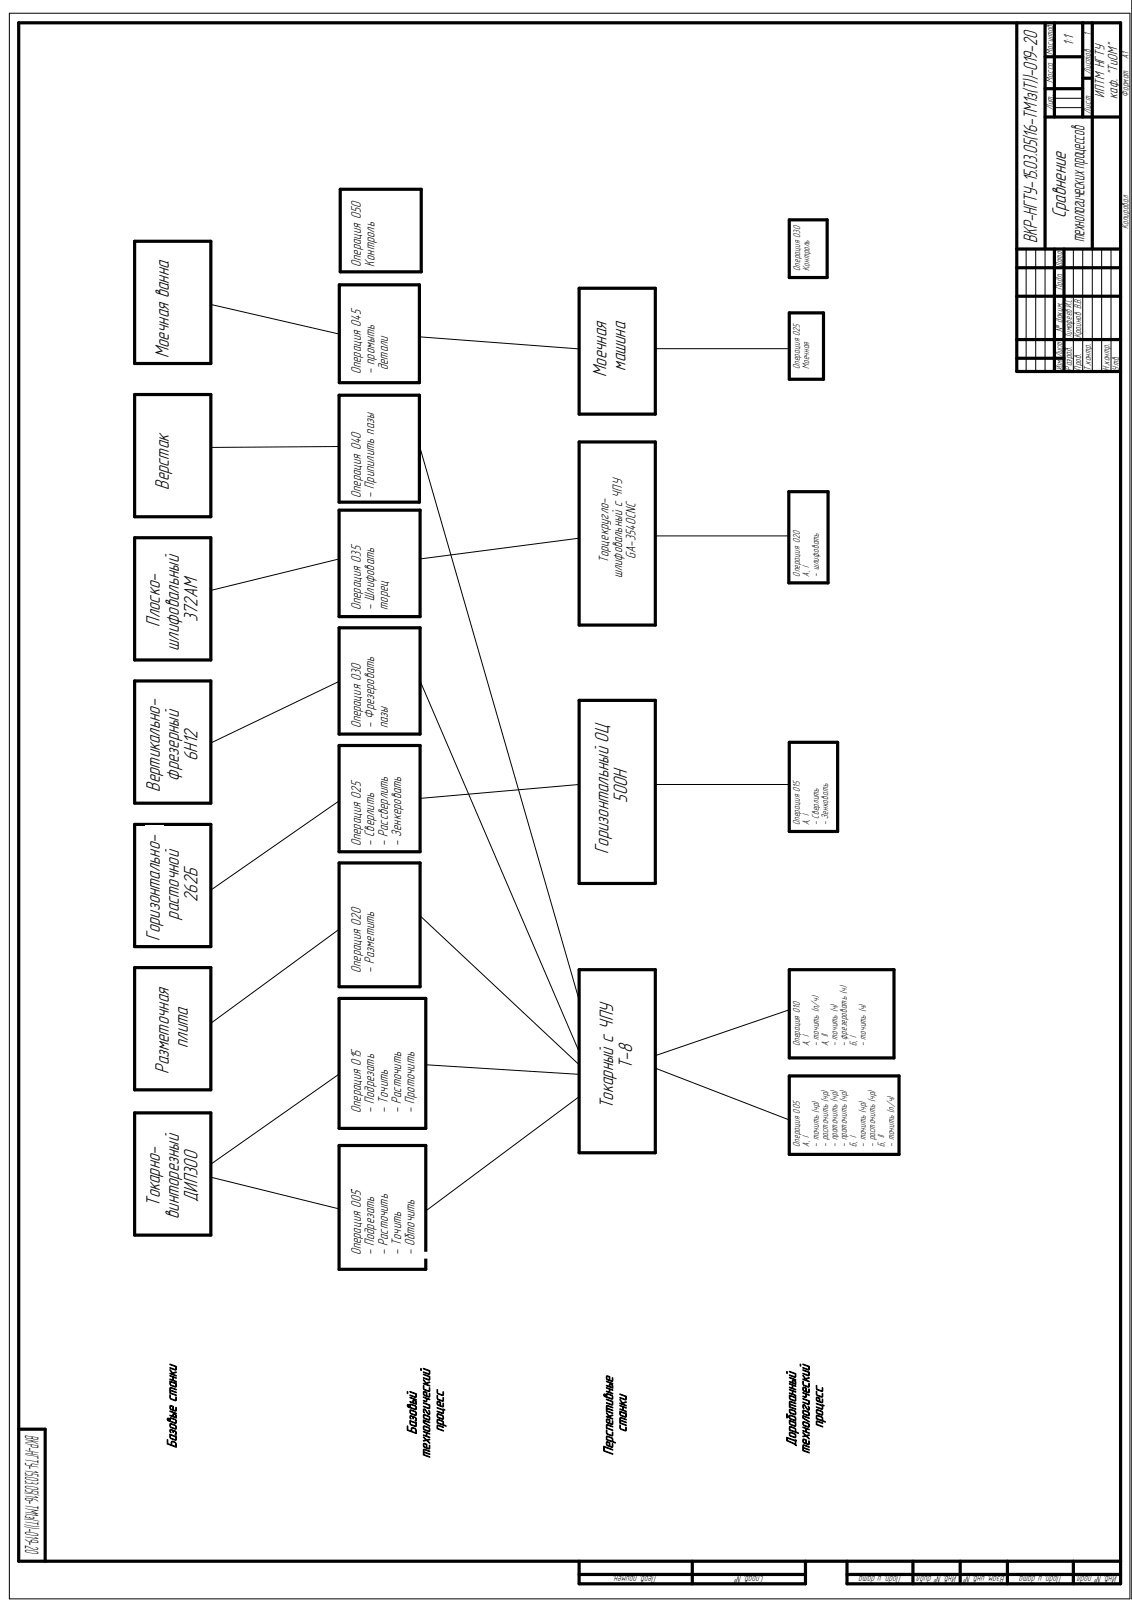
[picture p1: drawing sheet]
<svg xmlns="http://www.w3.org/2000/svg" width="210mm" height="297mm" viewBox="0 0 210 297" stroke-linecap="round" stroke-linejoin="round" font-family="sans-serif">
<g fill="none" stroke="#000" stroke-width=".59">
<path d="M63.1 35.1h15v15.4h-15zM25 44.8h14.1v22.7h-14.1zM62.9 52.9h14.9v18.1h-14.9zM107.4 53.5h14.2v23.4h-14.2zM146.4 40.8h7.1v10.7h-7.1zM146.4 58.1h6.4v12.3h-6.4zM25 73.2h14.1v22.7h-14.1zM62.9 73.4h14.9v19.8h-14.9zM25 99.8h14.1v22.7h-14.1zM62.9 94.7h15v19.8h-15zM107.4 82h14.2v34h-14.2zM146.3 91.3h7.3v16.9h-7.3z"/>
<path d="M62.9 116.5h15v19.8h-15zM25 126.4h14.1v22.7h-14.1zM62.9 138.4h15v19.7h-15zM107.4 130h14.2v34h-14.2zM146.4 137.8h9v16.5h-9zM25 153h14.1v22.7h-14.1zM25 179.6h14.1v22.7h-14.1zM62.9 160.2h15v23h-15zM62.9 185.3h16.1v24.2h-16.1zM107.4 180h14.2v34h-14.2zM146.4 180h19.5v16.4h-19.5zM146.4 199.7h20.4v14.6h-20.4z"/>
<path d="M25 206.6h14.1v22.7h-14.1zM62.9 212.6h16.1v23h-16.1z"/>
</g>
<g fill="none" stroke="#000" stroke-width=".19">
<path d="M39.1 56.5l23.8 5.5M77.8 62.5l29.6 2.3M121.6 64.7h24.8M62.9 82.9l-23.8 .2M77.8 82.7l29.6 102.9M107.4 99.9l-29.5 3.9M121.6 99.5h24.7M62.9 103.8l-23.8 5.8M62.9 126.5l-23.8 11.4M77.8 126.1l29.6 69.1M62.9 148.7l-23.8 16.5M107.4 145.6l-29.5 2.6"/>
<path d="M121.6 145.6h24.7M62.9 172.5l-23.8 17.4M77.8 169.9l29.6 27.8M62.9 199.4l-23.8 16.7M79 197.7l28.4 1.7M121.6 198.3l24.8 9.6M146.4 187.5l-24.8 8.5M39.1 218.5l23.8 5.9M107.4 203.6l-28.4 21.2"/>
</g>
<g fill="#fff">
<path d="M26.9 212.1h3.5v12h-3.5z"/>
<path d="M30.4 209.8h3.5v16.5h-3.5z"/>
<path d="M33.9 212.9h3.5v10.3h-3.5z"/>
<path d="M28.6 181.6h3.5v17.7h-3.5z"/>
<path d="M32.1 186.4h3.5v8.2h-3.5z"/>
<path d="M65 221.1h2.5v12.6h-2.5z"/>
<path d="M67.5 222.1h2.5v11.6h-2.5z"/>
<path d="M70 221.7h2.5v12h-2.5z"/>
<path d="M72.5 225h2.5v8.7h-2.5z"/>
<path d="M75 222.6h2.5v11h-2.5z"/>
<path d="M67.5 168.6h2.5v12h-2.5z"/>
<path d="M65 36.9h2.5v12.7h-2.5z"/>
<path d="M67.5 40.6h2.5v9h-2.5z"/>
<path d="M30.8 252.9h2.5v15.9h-2.5z"/>
<path d="M75.3 257.1h2.5v9.2h-2.5z"/>
<path d="M77.8 252.7h2.5v18h-2.5z"/>
<path d="M80.3 257.6h2.5v8.3h-2.5z"/>
<path d="M111 185.6h3.6v20.3h-3.6z"/>
<path d="M114.6 193.1h3.4v5.4h-3.4z"/>
<path d="M110.2 132.6h3.5v26h-3.5z"/>
<path d="M113.7 142.2h3.5v6.9h-3.5z"/>
<path d="M109.8 58h3.5v12h-3.5z"/>
<path d="M113.3 59.1h3.5v9.8h-3.5z"/>
<path d="M111.8 254.1h2.5v16h-2.5z"/>
<path d="M114.3 258.4h2.5v7.5h-2.5z"/>
<path d="M145.7 253.4h2.5v15.1h-2.5z"/>
<path d="M148.2 252h2.5v17.9h-2.5z"/>
<path d="M150.7 256.8h2.5v8.2h-2.5z"/>
<path d="M65 100.8h2.5v12.4h-2.5z"/>
<path d="M67.5 100.3h2.5v12.9h-2.5z"/>
<path d="M70 107.2h2.5v6h-2.5z"/>
<path d="M65 79.7h2.5v12.7h-2.5z"/>
<path d="M67.5 76.1h2.5v16.3h-2.5z"/>
<path d="M26.9 153.2h3.5v21.5h-3.5z"/>
<path d="M30.4 157.1h3.5v13.7h-3.5z"/>
<path d="M33.9 160.4h3.5v7.1h-3.5z"/>
<path d="M147 59.7h1.8v8.8h-1.8z"/>
<path d="M148.8 63h1.7v5.5h-1.7z"/>
<path d="M147.1 41.5h1.7v8.8h-1.7z"/>
<path d="M148.8 44.1h1.8v6.2h-1.8z"/>
<path d="M147 144.6h1.8v8.6h-1.8z"/>
<path d="M148.8 150.8h1.7v2.4h-1.7z"/>
<path d="M150.5 145.9h1.8v7.3h-1.8z"/>
<path d="M152.3 145.1h1.7v8.1h-1.7z"/>
<path d="M147 185.5h1.8v8.7h-1.8z"/>
<path d="M148.8 191.9h1.7v2.3h-1.7z"/>
<path d="M150.5 184.4h1.8v9.8h-1.8z"/>
<path d="M152.3 191.6h1.7v2.6h-1.7z"/>
<path d="M154 186.1h1.8v8.1h-1.8z"/>
<path d="M155.8 182.7h1.7v11.5h-1.7z"/>
<path d="M157.5 192h1.8v2.2h-1.8z"/>
<path d="M159.3 186.1h1.7v8.1h-1.7z"/>
<path d="M26.9 129.1h3.5v17.9h-3.5z"/>
<path d="M30.4 131.1h3.5v13.8h-3.5z"/>
<path d="M33.9 134.7h3.5v6.6h-3.5z"/>
<path d="M111 92h2.5v12.6h-2.5z"/>
<path d="M113.5 88.4h2.5v19.7h-2.5z"/>
<path d="M116 92.7h2.4v11.2h-2.4z"/>
<path d="M65 193.6h2.5v13h-2.5z"/>
<path d="M67.5 195.1h2.5v11.5h-2.5z"/>
<path d="M70 197.2h2.5v9.4h-2.5z"/>
<path d="M72.5 194.6h2.5v12h-2.5z"/>
<path d="M75 194.6h2.5v12h-2.5z"/>
<path d="M65 122.6h2.5v12.7h-2.5z"/>
<path d="M67.5 120.5h2.5v14.8h-2.5z"/>
<path d="M70 130.6h2.5v4.7h-2.5z"/>
<path d="M65 144.4h2.5v12.7h-2.5z"/>
<path d="M67.5 146.6h2.5v10.5h-2.5z"/>
<path d="M70 143.5h2.5v13.6h-2.5z"/>
<path d="M72.5 143.5h2.5v13.6h-2.5z"/>
<path d="M28.6 79.8h3.5v11.2h-3.5z"/>
<path d="M28.6 47.7h3.5v18.8h-3.5z"/>
<path d="M65 56.9h2.5v12.6h-2.5z"/>
<path d="M67.5 59.7h2.5v9.8h-2.5z"/>
<path d="M70 61.9h2.5v7.6h-2.5z"/>
<path d="M147 204.1h1.8v8.8h-1.8z"/>
<path d="M148.8 210.6h1.7v2.3h-1.7z"/>
<path d="M150.5 204.1h1.8v8.8h-1.8z"/>
<path d="M152.3 202.1h1.7v10.8h-1.7z"/>
<path d="M154 202.1h1.8v10.8h-1.8z"/>
<path d="M155.8 202.1h1.7v10.8h-1.7z"/>
<path d="M157.5 210.7h1.8v2.2h-1.8z"/>
<path d="M159.3 204.1h1.7v8.8h-1.7z"/>
<path d="M161 202.1h1.8v10.8h-1.8z"/>
<path d="M162.8 210.4h1.7v2.5h-1.7z"/>
<path d="M164.5 203.2h1.7v9.7h-1.7z"/>
<path d="M26.9 105.7h3.5v10.7h-3.5z"/>
<path d="M30.4 101.3h3.5v19.5h-3.5z"/>
<path d="M33.9 106.6h3.5v9h-3.5z"/>
<path d="M147 98.1h1.8v9h-1.8z"/>
<path d="M148.8 104.7h1.7v2.4h-1.7z"/>
<path d="M150.5 98h1.8v9.1h-1.8z"/>
</g>
<path d="M77.5 232.4h2.5v1.2h-2.5zM65 167.9h2.5v12.7h-2.5z" fill-rule="evenodd" fill="#fff"/>
<path d="M210 0l.1 296.8M1.7 2.5h207.9v294.3h-207.9zM195.6 20h5.3M195.6 18.2h5.3M190.4 46.2v22.8M192.2 46.2v22.8M193.9 46.2v22.8M199.1 46.2v22.8M200.9 46.2v22.8M202.6 46.2v22.8M204.4 46.2v22.8M206.1 46.2v22.8" fill="none" stroke="#000" stroke-width=".19"/>
<g fill="none" stroke="#000" stroke-width=".59">
<path d="M188.6 4.2v64.8h19.3M193.9 16.5h7M193.9 10.5h7M193.9 4.2v42M195.6 4.2v17.5M200.9 4.2v17.5M200.9 14.5h1.7M202.6 4.2v42M193.9 21.7h14M188.6 55h19.3M188.6 49.7h19.3M188.6 46.2h19.3"/>
<path d="M195.6 46.2v22.8M197.4 46.2v22.8M188.6 63h19.3M188.6 66.5h8.8M3.5 265.3h4.9v24.5M107.4 289.8v4.2h42v-4.2M107.4 292.3h42M128.4 289.8v4.2M157.1 289.8v4.2h50.8v-289.8h-204.4v285.6h204.4M157.1 292.3h50.8M169.4 289.8v4.2M178.1 289.8v4.2"/>
<path d="M186.9 289.8v4.2M199.1 289.8v4.2"/>
</g>
<g font-size="3.8">
<text x="197.7" y="40.5" transform="rotate(-90 197.7 40.5)">Сравнение</text>
<text x="31.3" y="66.4" transform="rotate(-90 31.3 66.4)">Моечная ванна</text>
<text x="112.5" y="69.9" transform="rotate(-90 112.5 69.9)">Моечная</text>
<text x="116" y="68.8" transform="rotate(-90 116 68.8)">машина</text>
<text x="31.3" y="90.9" transform="rotate(-90 31.3 90.9)">Верстак</text>
<text x="29.7" y="116.3" transform="rotate(-90 29.7 116.3)">Плоско-</text>
<text x="36.7" y="115.5" transform="rotate(-90 36.7 115.5)">372АМ</text>
<text x="33.1" y="120.8" transform="rotate(-90 33.1 120.8)">шлифовальный</text>
<text x="36.7" y="141.3" transform="rotate(-90 36.7 141.3)">6Н12</text>
<text x="29.7" y="147" transform="rotate(-90 29.7 147)">Вертикально-</text>
<text x="33.1" y="144.9" transform="rotate(-90 33.1 144.9)">фрезерный</text>
<text x="116.4" y="149" transform="rotate(-90 116.4 149)">500Н</text>
<text x="112.9" y="158.6" transform="rotate(-90 112.9 158.6)">Горизонтальный ОЦ</text>
<text x="36.7" y="167.5" transform="rotate(-90 36.7 167.5)">262Б</text>
<text x="33.1" y="170.7" transform="rotate(-90 33.1 170.7)">расточной</text>
<text x="29.7" y="174.6" transform="rotate(-90 29.7 174.6)">Горизонтально-</text>
<text x="34.8" y="194.6" transform="rotate(-90 34.8 194.6)">плита</text>
<text x="31.3" y="199.3" transform="rotate(-90 31.3 199.3)">Разметочная</text>
<text x="117.3" y="198.5" transform="rotate(-90 117.3 198.5)">Т-8</text>
<text x="113.7" y="205.9" transform="rotate(-90 113.7 205.9)">Токарный с ЧПУ</text>
<text x="29.7" y="224" transform="rotate(-90 29.7 224)">Токарно-</text>
<text x="33.1" y="226.3" transform="rotate(-90 33.1 226.3)">винторезный</text>
<text x="36.7" y="223.2" transform="rotate(-90 36.7 223.2)">ДИП300</text>
</g>
<g font-size="3.7">
<text x="192.4" y="45.2" transform="rotate(-90 192.4 45.2)">ВКР-НГТУ-15.03.05(16-ТМ1з(Т))-019-20</text>
<text x="201.2" y="45" transform="rotate(-90 201.2 45)">технологическихпроцессов</text>
</g>
<text font-size="3.6" x="4.7" y="266.4" transform="rotate(90 4.7 266.4)">ВКР-НГТУ-15.03.05(16-ТМ1з(Т))-019-20</text>
<g font-size="2.7">
<text x="199.1" y="8.6" transform="rotate(-90 199.1 8.6)">1:1</text>
<text x="204.9" y="18.1" transform="rotate(-90 204.9 18.1)">ИПТМ НГТУ</text>
<text x="207.4" y="18.3" transform="rotate(-90 207.4 18.3)">каф. &quot;ТиОМ&quot;</text>
<text x="67" y="49.5" transform="rotate(-90 67 49.5)">Операция 050</text>
<text x="69.5" y="49.5" transform="rotate(-90 69.5 49.5)">Контроль</text>
<text x="67" y="69.5" transform="rotate(-90 67 69.5)">Операция 045</text>
<text x="69.5" y="69.5" transform="rotate(-90 69.5 69.5)">- промыть</text>
<text x="72" y="68.7" transform="rotate(-90 72 68.7)">детали</text>
<text x="66.9" y="92.4" transform="rotate(-90 66.9 92.4)">Операция 040</text>
<text x="69.4" y="92.4" transform="rotate(-90 69.4 92.4)">- Припилить пазы</text>
<text x="112.9" y="104.6" transform="rotate(-90 112.9 104.6)">Торцекругло-</text>
<text x="115.4" y="107.4" transform="rotate(-90 115.4 107.4)">шлифовальный с ЧПУ</text>
<text x="117.9" y="103.8" transform="rotate(-90 117.9 103.8)">GA-3540CNC</text>
<text x="66.9" y="113.2" transform="rotate(-90 66.9 113.2)">Операция 035</text>
<text x="69.4" y="113.2" transform="rotate(-90 69.4 113.2)">- Шлифовать</text>
<text x="71.9" y="113.2" transform="rotate(-90 71.9 113.2)">торец</text>
<text x="66.9" y="135.2" transform="rotate(-90 66.9 135.2)">Операция 030</text>
<text x="69.4" y="135.2" transform="rotate(-90 69.4 135.2)">- Фрезеровать</text>
<text x="71.9" y="135.2" transform="rotate(-90 71.9 135.2)">пазы</text>
<text x="66.9" y="157.1" transform="rotate(-90 66.9 157.1)">Операция 025</text>
<text x="69.4" y="157.1" transform="rotate(-90 69.4 157.1)">- Сверлить</text>
<text x="71.9" y="157.1" transform="rotate(-90 71.9 157.1)">- Рассверлить</text>
<text x="74.4" y="157.1" transform="rotate(-90 74.4 157.1)">- Зенкеровать</text>
<text x="66.9" y="180.6" transform="rotate(-90 66.9 180.6)">Операция 020</text>
<text x="69.4" y="180.6" transform="rotate(-90 69.4 180.6)">- Разметить</text>
<text x="66.9" y="206.6" transform="rotate(-90 66.9 206.6)">Операция 015</text>
<text x="69.4" y="206.6" transform="rotate(-90 69.4 206.6)">- Подрезать</text>
<text x="71.9" y="206.6" transform="rotate(-90 71.9 206.6)">- Точить</text>
<text x="74.4" y="206.6" transform="rotate(-90 74.4 206.6)">- Расточить</text>
<text x="76.9" y="206.6" transform="rotate(-90 76.9 206.6)">- Проточить</text>
<text x="66.9" y="233" transform="rotate(-90 66.9 233)">Операция 005</text>
<text x="69.4" y="233" transform="rotate(-90 69.4 233)">- Подрезать</text>
<text x="71.9" y="233" transform="rotate(-90 71.9 233)">- Расточить</text>
<text x="74.4" y="233" transform="rotate(-90 74.4 233)">- Точить</text>
<text x="76.9" y="233" transform="rotate(-90 76.9 233)">- Обточить</text>
<text x="32.7" y="268.8" transform="rotate(-90 32.7 268.8)">Базовые станки</text>
<text x="77.3" y="266.3" transform="rotate(-90 77.3 266.3)">Базовый</text>
<text x="82.3" y="265.8" transform="rotate(-90 82.3 265.8)">процесс</text>
<text x="116.2" y="265.8" transform="rotate(-90 116.2 265.8)">станки</text>
<text x="147.7" y="268.5" transform="rotate(-90 147.7 268.5)">Доработанный</text>
<text x="150.2" y="269.9" transform="rotate(-90 150.2 269.9)">технологический</text>
<text x="152.7" y="265" transform="rotate(-90 152.7 265)">процесс</text>
<text x="79.8" y="270.7" transform="rotate(-90 79.8 270.7)">технологический</text>
<text x="113.7" y="270.1" transform="rotate(-90 113.7 270.1)">Перспективные</text>
</g>
<g font-size="1.9">
<text x="195.4" y="10.2" transform="rotate(-90 195.4 10.2)">Масштаб</text>
<text x="202.4" y="6.7" transform="rotate(-90 202.4 6.7)">1</text>
<text x="209.3" y="11" transform="rotate(-90 209.3 11)">A1</text>
<text x="195.4" y="15.4" transform="rotate(-90 195.4 15.4)">Масса</text>
<text x="202.4" y="13.7" transform="rotate(-90 202.4 13.7)">Листов</text>
<text x="195.4" y="20.4" transform="rotate(-90 195.4 20.4)">Лит.</text>
<text x="202.4" y="21.1" transform="rotate(-90 202.4 21.1)">Лист</text>
<text x="209.3" y="18" transform="rotate(-90 209.3 18)">Формат</text>
<text x="209.3" y="42.5" transform="rotate(-90 209.3 42.5)">Копировал</text>
<text x="148.5" y="50.3" transform="rotate(-90 148.5 50.3)">Операция 030</text>
<text x="150.2" y="50.3" transform="rotate(-90 150.2 50.3)">Контроль</text>
<text x="197.1" y="53.8" transform="rotate(-90 197.1 53.8)">Подп.</text>
<text x="197.1" y="61.7" transform="rotate(-90 197.1 61.7)">№ докум.</text>
<text x="200.6" y="62.8" transform="rotate(-90 200.6 62.8)">Крайнов В.В.</text>
<text x="148.4" y="68.5" transform="rotate(-90 148.4 68.5)">Операция 025</text>
<text x="150.1" y="68.5" transform="rotate(-90 150.1 68.5)">Моечная</text>
<text x="198.8" y="68.8" transform="rotate(-90 198.8 68.8)">Разраб.</text>
<text x="200.6" y="68.8" transform="rotate(-90 200.6 68.8)">Пров.</text>
<text x="202.4" y="68.8" transform="rotate(-90 202.4 68.8)">Т.контр.</text>
<text x="205.9" y="68.8" transform="rotate(-90 205.9 68.8)">Н.контр.</text>
<text x="207.6" y="68.8" transform="rotate(-90 207.6 68.8)">Утв.</text>
<text x="148.4" y="107.1" transform="rotate(-90 148.4 107.1)">Операция 020</text>
<text x="150.1" y="107.1" transform="rotate(-90 150.1 107.1)">A, I</text>
<text x="151.9" y="107.1" transform="rotate(-90 151.9 107.1)">- шлифовать</text>
<text x="148.4" y="153.2" transform="rotate(-90 148.4 153.2)">Операция 015</text>
<text x="150.1" y="153.2" transform="rotate(-90 150.1 153.2)">A, I</text>
<text x="151.9" y="153.2" transform="rotate(-90 151.9 153.2)">- Сверлить</text>
<text x="153.6" y="153.2" transform="rotate(-90 153.6 153.2)">- Зенковать</text>
<text x="148.4" y="194.2" transform="rotate(-90 148.4 194.2)">Операция 010</text>
<text x="150.1" y="194.2" transform="rotate(-90 150.1 194.2)">A, I</text>
<text x="151.9" y="194.2" transform="rotate(-90 151.9 194.2)">- точить (п/ч)</text>
<text x="153.6" y="194.2" transform="rotate(-90 153.6 194.2)">A, II</text>
<text x="155.4" y="194.2" transform="rotate(-90 155.4 194.2)">- точить (ч)</text>
<text x="157.1" y="194.2" transform="rotate(-90 157.1 194.2)">- фрезеровать (ч)</text>
<text x="158.9" y="194.2" transform="rotate(-90 158.9 194.2)">Б, I</text>
<text x="160.6" y="194.2" transform="rotate(-90 160.6 194.2)">- точить (ч)</text>
<text x="148.4" y="212.9" transform="rotate(-90 148.4 212.9)">Операция 005</text>
<text x="150.1" y="212.9" transform="rotate(-90 150.1 212.9)">A, I</text>
<text x="151.9" y="212.9" transform="rotate(-90 151.9 212.9)">- точить (чр)</text>
<text x="153.6" y="212.9" transform="rotate(-90 153.6 212.9)">- расточить (чр)</text>
<text x="155.4" y="212.9" transform="rotate(-90 155.4 212.9)">- проточить (чр)</text>
<text x="157.1" y="212.9" transform="rotate(-90 157.1 212.9)">- проточить (чр)</text>
<text x="158.9" y="212.9" transform="rotate(-90 158.9 212.9)">Б, I</text>
<text x="160.6" y="212.9" transform="rotate(-90 160.6 212.9)">- точить (чр)</text>
<text x="162.3" y="212.9" transform="rotate(-90 162.3 212.9)">- расточить (чр)</text>
<text x="164.1" y="212.9" transform="rotate(-90 164.1 212.9)">Б, II</text>
<text x="165.9" y="212.9" transform="rotate(-90 165.9 212.9)">- точить (п/ч)</text>
<text x="121.8" y="292.5" transform="rotate(-180 121.8 292.5)">Перв. примен.</text>
<text x="141.7" y="292.5" transform="rotate(-180 141.7 292.5)">Справ. №</text>
<text x="167.2" y="292.5" transform="rotate(-180 167.2 292.5)">Подп. и дата</text>
<text x="177.5" y="292.5" transform="rotate(-180 177.5 292.5)">Инв. № дубл.</text>
<text x="186.4" y="292.5" transform="rotate(-180 186.4 292.5)">Взам. инв. №</text>
<text x="196.9" y="292.5" transform="rotate(-180 196.9 292.5)">Подп. и дата</text>
<text x="207.3" y="292.5" transform="rotate(-180 207.3 292.5)">Инв. № подл.</text>
</g>
<g font-size="1.8">
<text x="197.1" y="49.5" transform="rotate(-90 197.1 49.5)">Дата</text>
<text x="198.8" y="62.8" transform="rotate(-90 198.8 62.8)">Тимофеев И.С.</text>
<text x="197.1" y="68.8" transform="rotate(-90 197.1 68.8)">Изм.</text>
<text x="197.1" y="66.3" transform="rotate(-90 197.1 66.3)">Лист</text>
</g>
</svg>
